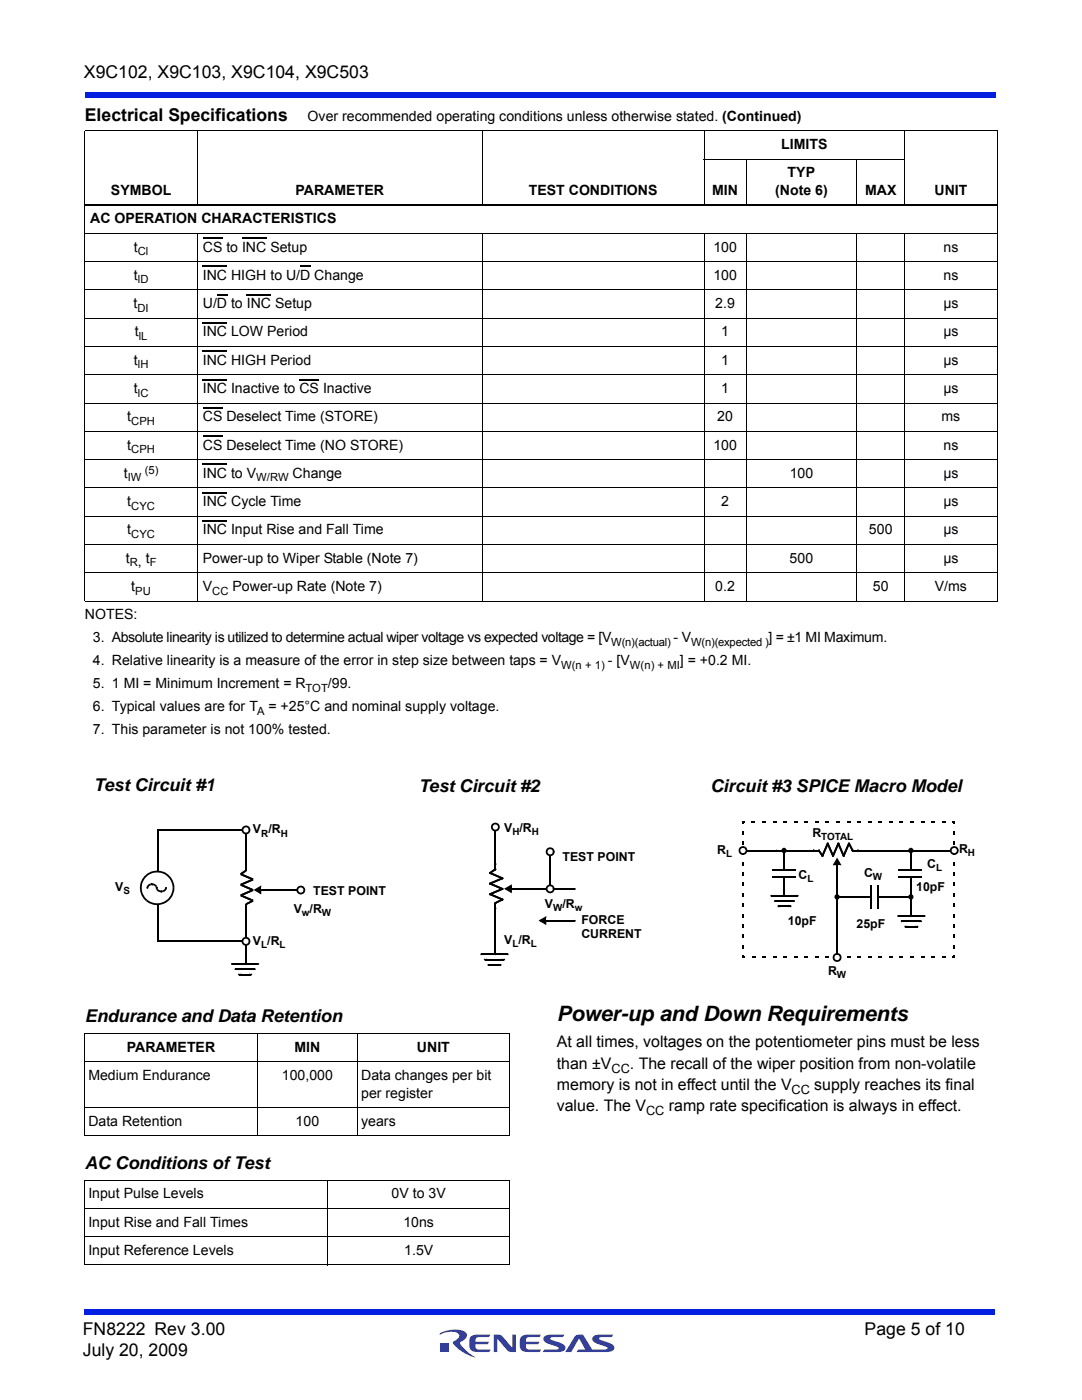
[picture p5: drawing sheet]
<svg xmlns="http://www.w3.org/2000/svg" width="216mm" height="279mm" viewBox="0 0 216 279" stroke-linecap="round" stroke-linejoin="round" font-family="sans-serif">
<g fill="#333f99">
<path d="M98.5 266.3h.7a1.2 1.2 0 0 1 1.1 .5l1.9 2.2v-2.7h.7v3.5h-.7a1.04 1.04 0 0 1-1-.4l-2-2.2v2.6h-.7z"/>
<path d="M93.9 266.8l.8-.4 3.2-.1-.3 .5-2.3 .1a.7 .7 0 0 0-.4 .9h2.7l-.4 .5h-2.3v.4l.2 .5 .2 .1h2.6l-.3 .5h-2.3a1.36 1.36 0 0 1-1.7-1.2l.1-1.5z"/>
<path d="M104 266.8l.8-.4 3.1-.1-.3 .5-2.3 .1a.7 .7 0 0 0-.3 .9h2.7l-.4 .5h-2.3v.4l.1 .5 .3 .1h2.6l-.3 .5h-2.3a1.36 1.36 0 0 1-1.7-1.2l.1-1.5z"/>
<path d="M108.6 266.7l.8-.3 3.2-.1-.3 .5-2.5 .2v.3l.6 .2a3.4 3.4 0 0 1 2.4 1.3 .85 .85 0 0 1-1 1h-3.5l.4-.5h2.1l.6-.1v-.3l-.6-.2a3.4 3.4 0 0 1-2.4-1.3l.1-.5z"/>
<path d="M114.8 266.6a1.8 1.8 0 0 1 1.5-.3l1.9 3h2.3l.7-.1v-.3l-.6-.2a3.4 3.4 0 0 1-2.4-1.3 .85 .85 0 0 1 1-1l3.2-.1-.3 .5-2.5 .2v.3l.6 .2a3.4 3.4 0 0 1 2.4 1.3 .85 .85 0 0 1-1 1h-6.5l.3-.4 1.4-.1-1.2-2.1-1.6 2.6h-1.2z"/>
<path d="M88 268h1.6v1.7h-1.6z"/>
<path d="M87.8 266.1a5.6 5.6 0 0 1 5.1-.2 1.19 1.19 0 0 1-.8 1.8l-.3 .3a6.8 6.8 0 0 0 3 2.9 7.1 7.1 0 0 1-4.4-3l.5-.4a.81 .81 0 0 0 .7-.8 .81 .81 0 0 0-.6-.8 5.3 5.3 0 0 0-3.3 .4z"/>
</g>
<g fill="#001fe0">
<path d="M16.9 261.3h181.7v1h-181.7z"/>
<path d="M16.9 18.4h181.7v1h-181.7z"/>
</g>
<g fill="none" stroke="#000" stroke-width=".21">
<path d="M40.5 47.5h3.9M40.5 53.2h4.8M43.3 58.8h2M48.3 47.5h4.9M49.3 58.8h4.8M59.9 53.2h2M40.5 64.5h4.8M40.5 70.1h4.8M40.5 75.8h4.8M59.8 75.8h3.9M40.5 81.4h3.9M40.5 87h3.9"/>
<path d="M40.5 92.7h4.8M40.5 98.3h4.8M40.5 104h4.8"/>
</g>
<g fill="none" stroke="#000" stroke-width=".2">
<path d="M16.9 26.1h182.1M16.9 26.1v93.8M39.4 26.1v15M96.2 26.1v15M140.4 31.8h40.2M140.5 26.1v15M148.9 31.7v9.4M170.9 31.7v9.4M180.6 26.1v15M199 26.1v93.8M16.9 46.6h182.1M16.9 52.2h182.1"/>
<path d="M16.9 57.8h182.1M39.4 46.5v73.5M96.2 46.5v73.5M140.5 46.5v73.5M148.9 46.5v73.5M170.9 46.5v73.5M180.6 46.5v73.5M16.9 63.5h182.1M16.9 69.2h182.1M16.9 74.8h182.1M16.9 80.4h182.1M16.9 86.1h182.1"/>
<path d="M16.9 91.7h182.1M16.9 97.4h182.1M16.9 103h182.1M16.9 108.6h182.1M16.9 114.3h182.1M16.9 120h182.1"/>
</g>
<path d="M16.9 40.9h182.1" fill="none" stroke="#000" stroke-width=".36"/>
<path d="M48.9 173h.4v7.8h-.4z" fill="#fff"/>
<path d="M48.1 174.3l2.5 1-.2 .4-2.4-1.1zM48.1 176.4l2.5 1.1-.2 .3-2.4-1.1zM48.1 178.5l2.5 1.1-.2 .3-2.4-1zM48.9 172.7h.4v1h-.4zM47.9 174.3l1.1-.7 .2 .3-1.1 .7zM48 176.4l2.4-1.1 .2 .4-2.5 1zM48 178.5l2.4-1 .2 .3-2.5 1.1zM49 180.3l1.4-.7 .2 .3-1.4 .7zM51.8 177h.3v.6h-.3zM50.6 177.6l1.5-.9-.1 .5-.9 .6-.2-.3 1.1 .5-.1 .4-.1-.8h.3v.9zM48.9 180.4h.4v1.1h-.4z" fill="#000"/>
<path d="M49.1 172.7v-7.1h-17.7v8.1M52.1 177.6h7.9M31.4 180.4v7.5h17.7M49.1 181.5v10.9" fill="none" stroke="#000" stroke-width=".36"/>
<path d="M51 177.6l1-.6v1.2z" fill="#000"/>
<circle cx="49.1" cy="187.9" r=".71" fill="#fff"/>
<path d="M48.6 187.1a.89 .89 0 0 1 1.4 .7l-.4 .1-.1-.4-.5-.2-.4 .3v.4l.2 .3 .4 .1 .3-.2 .1-.4 .4 .1a.89 .89 0 0 1-1.3 .7 .89 .89 0 0 1-.1-1.5zM49.6 187.8l.4 .1z" fill="#000"/>
<circle cx="60" cy="177.6" r=".71" fill="#fff"/>
<path d="M59.3 177.2a.89 .89 0 0 1 1-.4 .89 .89 0 0 1 .6 .8l-.3 .1-.1-.4-.4-.2h-.3l-.3 .4v.4l.5 .3 .4-.2 .2-.4 .3 .1a.89 .89 0 0 1-.9 .8 .89 .89 0 0 1-.9-.9zM60.6 177.6l.3 .1z" fill="#000"/>
<circle cx="49.1" cy="165.6" r=".71" fill="#fff"/>
<g fill="#000">
<path d="M29.5 176.6l.4-.2 .2 .3-.4 .2-.1 .3h-.4zM29.4 179.6l1.3 .6 1 .1 .8-.3 1.2-.8 .5-.8 .2-1.2h.4a3.5 3.5 0 0 1-2 3.1 3.5 3.5 0 0 1-3.6-.4zM29.3 177.1h.2v.3h-.2zM29.9 176.4l.2-.1 .1 .4h-.2zM30.1 176.3h.2v.4h-.2zM30.3 176.3l.7 .2 .4 .4-.3 .1-.3-.2-.5-.1zM30.2 176.4h.3v.2h-.3zM31.1 177.2l.4-.1v.2h-.4zM31.1 177.3h.4v.1l-.3 .1zM31 177l.4-.1v.1l-.3 .1zM31.1 177.1l.3-.1 .1 .2h-.4zM31.1 177.1h.3v.3h-.3z"/>
<path d="M31.1 177h.3v.3h-.3zM31.2 177.5l.3-.1 .2 .2 .5 .1v.4l-.6-.2zM32.1 177.8h.2v.3h-.2zM32.2 177.7h.2v.4h-.2zM32.3 177.7h.2l.1 .3-.2 .1zM33 177h.3v.3h-.3zM33 177.1l.3 .1v.1l-.2 .5-.5 .2-.1-.3 .3-.2zM28.9 174.8a3.4 3.4 0 0 1 3.8-.8 3.4 3.4 0 0 1 2.1 3.2h-.4l-.3-1.5-.6-.7-.7-.5-1.5-.4-1.4 .4-1.1 1-.5 1.1v1.2l.5 1.1 .6 .7-.2 .3a3.5 3.5 0 0 1-.3-5.1zM48.3 165.2a.89 .89 0 0 1 1-.4 .89 .89 0 0 1 .7 .8l-.4 .1-.2-.5-.4-.1-.3 .2-.1 .4 .2 .4 .4 .1 .3-.3 .1-.3 .4 .1a.89 .89 0 0 1-1.2 .8 .89 .89 0 0 1-.5-1.3zM49.6 165.6l.4 .1zM46.1 192.2h.3v.3h-.3zM46.5 192.2h.3v.3h-.3z"/>
<path d="M46.8 193.3h.3v.3h-.3zM47.2 193.3h.3v.3h-.3zM47.5 194.4h.3v.2h-.3zM47.9 194.4h.3v.2h-.3zM49.7 194.4h.2v.2h-.2zM50 194.4h.3v.2h-.3zM50.4 193.3h.2v.3h-.2zM50.7 193.3h.3v.3h-.3zM51.1 192.2h.3v.3h-.3zM51.4 192.2h.3v.3h-.3zM95.9 190.3h.3v.3h-.3zM96.2 190.3h.3v.3h-.3z"/>
<path d="M96.6 191.4h.3v.2h-.3zM96.9 191.4h.3v.2h-.3zM97.3 192.4h.3v.3h-.3zM97.6 192.4h.3v.3h-.3zM98.7 181.1h.3v.3h-.3zM98.7 190.3h.3v.3h-.3zM99.4 192.4h.3v.3h-.3zM99.8 192.4h.2v.3h-.2zM100.1 191.4h.3v.2h-.3zM100.5 191.4h.3v.2h-.3zM100.8 190.3h.3v.3h-.3zM101.2 190.3h.3v.3h-.3z"/>
</g>
<path d="M46.2 192.4h5.3M47 193.4h3.8M47.7 194.5h2.4M96 190.4h5.3M96.7 191.5h3.9M97.4 192.6h2.5M98.8 181.3v9.1" fill="none" stroke="#000" stroke-width=".36"/>
<g fill="#fff">
<path d="M98.7 172.7h.3v.3h-.3z"/>
<path d="M98.7 180.4h.3v.3h-.3z"/>
<path d="M98.7 172.8h.3v7.8h-.3z"/>
</g>
<g fill="#000">
<path d="M97.9 174.1l2.4 1-.1 .4-2.5-1.1zM97.9 176.2l2.4 1-.1 .4-2.5-1.1zM97.9 178.3l2.4 1-.1 .4-2.5-1.1zM97.6 174.1h.3v.3h-.3zM97.6 176.2h.3v.3h-.3zM97.6 178.3h.3v.3h-.3zM98.7 172.4h.3v1.1h-.3zM97.7 174.1l1-.7 .2 .3-1 .7zM98.7 172.3h.3v.3h-.3zM98.7 173.4h.3v.3h-.3zM97.7 176.2l2.5-1.1 .1 .4-2.4 1zM97.7 178.3l2.5-1.1 .1 .4-2.4 1z"/>
<path d="M98.7 180.1l1.5-.7 .1 .3-1.4 .7zM100.1 175.2h.3v.2h-.3zM100.1 177.3h.3v.2h-.3zM100.1 179.4h.3v.3h-.3zM101.8 176.8h.3v.6h-.3zM100.6 177.4l1.5-.9-.1 .5-1 .5-.2-.3 1.2 .6-.1 .3-.1-.7h.3v.9zM102.2 177.3h.3v.2h-.3zM109.6 169.9h.3v.2h-.3zM109.6 177.3h.3v.2h-.3zM114.6 177.3h.3v.2h-.3zM98.7 180.2h.3v1.1h-.3zM98.7 180.1h.3v.3h-.3z"/>
<path d="M98.7 181.1h.3v.3h-.3z"/>
</g>
<path d="M102.1 177.4h12.6M109.8 170v7.4" fill="none" stroke="#000" stroke-width=".36"/>
<path d="M100.9 177.4l1.1-.6v1.2z" fill="#000"/>
<circle cx="109.8" cy="170" r=".7" fill="#fff"/>
<path d="M98.7 164.9h.3v.3h-.3zM98.7 172.3h.3v.3h-.3zM109.1 169.4a.89 .89 0 0 1 1-.3 .89 .89 0 0 1 .6 .9h-.4l-.1-.3-.3-.2h-.4l-.3 .4 .1 .3 .4 .3 .5-.1 .1-.4h.4l-.1 .2a.89 .89 0 0 1-1 .6 .89 .89 0 0 1-.7-1zM110.3 170h.4zM108.6 183.2h.4v.5h-.4zM108.6 183.6h.3v.3h-.3zM107.5 183.7l1.5-.9-.1 .5-1 .6-.2-.3 1.2 .5-.1 .4-.2-.8h.4v.9zM114.6 183.6h.3v.3h-.3z" fill="#000"/>
<path d="M98.8 165v7.4M108.7 183.8h6" fill="none" stroke="#000" stroke-width=".36"/>
<path d="M107.8 183.7l1-.5v1.1z" fill="#000"/>
<circle cx="98.8" cy="165" r=".71" fill="#fff"/>
<path d="M98.1 164.6a.89 .89 0 0 1 1-.4 .89 .89 0 0 1 .6 .8l-.3 .1-.2-.4-.4-.2-.4 .3-.1 .3 .2 .3 .4 .2 .3-.2 .2-.4 .3 .1a.89 .89 0 0 1-.9 .8 .89 .89 0 0 1-.8-.9zM99.4 165l.3 .1z" fill="#000"/>
<circle cx="109.8" cy="177.4" r=".7" fill="#fff"/>
<g fill="#000">
<path d="M109.1 176.8a.89 .89 0 0 1 1-.2 .89 .89 0 0 1 .6 .8h-.4l-.1-.3-.3-.2h-.4l-.3 .4 .1 .3 .4 .3 .5-.1 .1-.4h.4l-.1 .2a.89 .89 0 0 1-1 .7 .89 .89 0 0 1-.7-1.1zM110.3 177.4h.4zM148.1 163.9h.3v.5h-.3zM148.1 178.2h.3v.7h-.3zM148.1 176.2h.3v.7h-.3zM148.1 174.1h.3v.7h-.3zM148.1 172h.3v.7h-.3zM148.1 170h.3v.7h-.3zM148.1 167.9h.3v.7h-.3zM148.1 165.8h.3v.7h-.3zM148.2 163.9h.4v.4h-.4zM150 163.9h.7v.4h-.7z"/>
<path d="M152.1 163.9h.7v.4h-.7zM153.8 178.6h.2v.3h-.2zM154.2 163.9h.7v.4h-.7zM154.1 178.6h.3v.3h-.3zM154.5 179.7h.2v.3h-.2zM154.8 179.7h.3v.3h-.3zM156.3 163.9h.7v.4h-.7zM158 179.7h.3v.3h-.3zM158.4 163.9h.7v.4h-.7zM158.3 179.7h.3v.3h-.3zM158.7 178.6h.3v.3h-.3zM159 178.6h.3v.3h-.3z"/>
<path d="M160.5 163.9h.7v.4h-.7zM162.6 163.9h.7v.4h-.7zM164.8 163.9h.7v.4h-.7zM166.9 163.9h.7v.4h-.7zM169 163.9h.7v.4h-.7zM171.1 163.9h.7v.4h-.7zM171 169.6h.3v.3h-.3zM173.2 163.9h.7v.4h-.7zM175.3 163.9h.7v.4h-.7zM177.4 163.9h.7v.4h-.7zM179.5 163.9h.7v.4h-.7zM181.6 163.9h.7v.4h-.7z"/>
<path d="M183.7 163.9h.7v.4h-.7zM185.8 163.9h.7v.4h-.7zM187.9 163.9h.7v.4h-.7zM189.6 169.6h.2v.3h-.2zM190 163.9h.6v.4h-.6zM190.2 164.1h.4v.3h-.4zM190.2 165.8h.4v.7h-.4zM190.2 167.9h.4v.7h-.4zM190.2 170h.4v.7h-.4zM190.2 172h.4v.7h-.4zM190.2 174.1h.4v.7h-.4zM190.2 176.2h.4v.7h-.4z"/>
<path d="M190.2 178.2h.4v.7h-.4zM148.1 190.8h.5v.4h-.5zM148.1 190.6h.3v.4h-.3zM148.1 188.6h.3v.7h-.3zM148.1 186.5h.3v.7h-.3zM148.1 184.4h.3v.7h-.3zM148.1 182.4h.3v.7h-.3zM148.1 180.3h.3v.7h-.3zM150 190.8h.7v.4h-.7zM152.1 190.8h.7v.4h-.7zM154.2 190.8h.7v.4h-.7zM155.2 180.7h.2v.3h-.2z"/>
<path d="M155.5 180.7h.3v.3h-.3zM156.3 190.8h.7v.4h-.7zM157.3 180.7h.3v.3h-.3zM157.6 180.7h.3v.3h-.3zM158.4 190.8h.7v.4h-.7zM160.5 190.8h.7v.4h-.7zM162.6 190.8h.7v.4h-.7zM164.8 190.8h.7v.4h-.7zM166.9 190.8h.7v.4h-.7zM169 190.8h.7v.4h-.7zM171.1 190.8h.7v.4h-.7zM173.2 190.8h.7v.4h-.7z"/>
<path d="M175.3 190.8h.7v.4h-.7zM177.4 190.8h.7v.4h-.7zM179.5 190.8h.7v.4h-.7zM181.6 190.8h.7v.4h-.7zM183.7 190.8h.7v.4h-.7zM185.8 190.8h.7v.4h-.7zM187.9 190.8h.7v.4h-.7zM190.1 190.8h.3v.4h-.3zM190.2 180.3h.4v.7h-.4zM190.2 182.4h.4v.7h-.4zM190.2 184.4h.4v.7h-.4zM190.2 186.5h.4v.7h-.4z"/>
<path d="M190.2 188.6h.4v.7h-.4zM190.2 190.6h.4v.6h-.4z"/>
</g>
<path d="M153.9 178.8h5.3M154.6 179.8h3.9M171.2 169.7h18.5M155.3 180.9h2.5" fill="none" stroke="#000" stroke-width=".36"/>
<g fill="#fff">
<path d="M162.6 169.6h.3v.3h-.3z"/>
<path d="M170.3 169.6h.3v.3h-.3z"/>
<path d="M162.7 169.6h7.8v.3h-7.8z"/>
</g>
<g fill="#000">
<path d="M148.1 169.6h.3v.3h-.3zM154.8 169.6h.3v.3h-.3zM162.3 169.6h1.1v.3h-1.1zM162.2 169.6h.3v.3h-.3zM163.3 169.8l.3-.1 .7 1-.3 .2zM163.3 169.6h.3v.3h-.3zM165 168.3l.3 .1-1 2.5-.4-.2zM164 170.7h.3v.2h-.3zM165 168.4l.3-.1 1.1 2.4-.3 .2zM165 168.2h.3v.3h-.3zM167.1 168.3l.3 .1-1 2.5-.3-.2zM166.1 170.7h.3v.2h-.3z"/>
<path d="M167.1 168.4l.3-.1 1.1 2.4-.3 .2zM167.2 168.2h.2v.3h-.2zM169.2 168.3l.4 .1-1.1 2.5-.3-.2zM168.2 170.7h.3v.2h-.3zM169.2 168.4l.4-.1 .7 1.4-.3 .1zM169.3 168.2h.2v.3h-.2zM170.1 169.6h1.1v.3h-1.1zM170 169.6h.3v.3h-.3zM171 169.6h.3v.3h-.3z"/>
</g>
<path d="M148.2 169.7h14.1" fill="none" stroke="#000" stroke-width=".36"/>
<circle cx="148.2" cy="169.7" r=".7" fill="#fff"/>
<path d="M148.2 168.8l.1 .4zM147.7 169.1l.5-.3 .1 .4-.4 .2-.2 .4 .3 .4h.5l.3-.5-.2-.3-.4-.2 .1-.4a.89 .89 0 0 1 .8 1 .89 .89 0 0 1-.9 .8 .89 .89 0 0 1-.8-.6 .89 .89 0 0 1 .3-.9z" fill="#000"/>
<circle cx="190.4" cy="169.7" r=".71" fill="#fff"/>
<path d="M190.4 168.8v.4zM189.8 169.1l.6-.3v.4l-.4 .2-.1 .5 .3 .3h.4l.3-.5-.1-.3-.4-.2v-.4a.89 .89 0 0 1 .9 .9 .89 .89 0 0 1-.9 .9 .89 .89 0 0 1-.8-.5 .89 .89 0 0 1 .2-1z" fill="#000"/>
<path d="M156.5 169.7v8.9" fill="none" stroke="#000" stroke-width=".36"/>
<path d="M154 173.4h4.6v1.5h-4.6z" fill="#fff"/>
<path d="M154 173.6h4.7M154 175h4.7M181.8 169.7v13M179.2 182.8h5.3M179.9 183.9h3.9M180.6 184.9h2.5" fill="none" stroke="#000" stroke-width=".36"/>
<path d="M179.1 182.7h.2v.2h-.2zM179.4 182.7h.3v.2h-.3zM179.8 183.7h.2v.3h-.2zM180.1 183.7h.3v.3h-.3zM180.5 184.8h.3v.3h-.3zM180.8 184.8h.3v.3h-.3zM182.6 184.8h.3v.3h-.3zM182.9 184.8h.3v.3h-.3zM183.3 183.7h.3v.3h-.3zM183.7 183.7h.2v.3h-.2zM184 182.7h.3v.2h-.3zM184.4 182.7h.2v.2h-.2z" fill="#000"/>
<path d="M179.3 173.4h4.6v1.5h-4.6z" fill="#fff"/>
<path d="M167 179.1h14.8M167 172.7v18.5M179.3 173.6h4.7M179.3 175h4.7" fill="none" stroke="#000" stroke-width=".36"/>
<path d="M167 171.1l.9 1.6-.5-.1-.5-1 .3-.2-.6 1.2-.3-.2 .7-.1v.4h-.8zM167 172.3h.6v.4h-.6z" fill="#000"/>
<path d="M167 171.5l.6 1h-1.1z" fill="#000"/>
<path d="M173.6 176.8h1.5v4.6h-1.5z" fill="#fff"/>
<path d="M173.7 176.7v4.7M175.1 176.7v4.7" fill="none" stroke="#000" stroke-width=".36"/>
<g fill="#000">
<path d="M156.2 169.5l.3-.1 .2 .2v.4l-.2 .1-.3-.1-.1-.3z" fill-rule="evenodd"/>
<path d="M181.5 169.5l.3-.1 .3 .2-.1 .4-.2 .1-.3-.1-.1-.3z" fill-rule="evenodd"/>
<circle cx="167" cy="179" r=".35"/>
<circle cx="181.7" cy="179" r=".35"/>
</g>
<path d="M156.1 169.3l.3-.1v.4l-.1 .1 .1 .2 .2-.1-.2-.2v-.4l.4 .2a.53 .53 0 0 1-.3 .9l-.4-.2a.5 .5 0 0 1 .1-.8zM156.4 169.2v.4zM167 178.5h.1l-.1 .3h.1zM166.6 178.6l.4-.1 .1 .3-.3 .2v-.1l.3 .3h-.1l.2-.3v.1l-.2-.2 .1-.3a.53 .53 0 0 1 .4 .5 .53 .53 0 0 1-.3 .5h-.4l-.2-.2-.1-.3zM181.7 178.5h.1v.3zM181.4 169.4l.4-.2v.4l-.2 .2 .2 .1 .1-.2-.1-.1v-.4a.53 .53 0 0 1 .5 .7 .53 .53 0 0 1-.9 .3l-.2-.4zM181.8 169.2v.4zM181.4 178.6l.3-.1 .1 .3-.2 .2v-.1l.2 .3 .1-.3v.1l-.2-.2 .1-.3a.52 .52 0 0 1 .5 .5 .52 .52 0 0 1-.5 .5 .52 .52 0 0 1-.5-.4z" fill="#000"/>
<circle cx="167" cy="191.1" r=".71" fill="#fff"/>
<path d="M166.4 190.4l.6-.2v.4l-.4 .1-.1 .5 .3 .4h.5l.3-.4v-.3l-.3-.3h-.3v-.4a.9 .9 0 0 1 .9 1.2 .9 .9 0 0 1-1.4 .4 .9 .9 0 0 1-.1-1.4zM167 190.2v.4z" fill="#000"/>
<g fill="none" stroke="#000" stroke-width=".2">
<path d="M16.9 206.2h84.7M16.9 211.9h84.7M16.9 206.3v20.4h84.7M51.3 206.2v20.5M71.4 206.2v20.5M101.6 206.3v20.4M16.9 221h84.7M16.9 235.5h84.9M16.9 235.6v16.8M65.4 235.5v17M101.7 235.6v16.8M16.9 241.2h84.9"/>
<path d="M16.9 246.8h84.9M16.9 252.5h84.9"/>
</g>
<text font-size="4.2" x="111.1" y="203.8">Power-up and Down Requirements</text>
<g font-size="3.5">
<text x="16.7" y="15.6">X9C102, X9C103, X9C104, X9C503</text>
<text x="16.9" y="24.1">Electrical Specifications</text>
<text x="18.8" y="157.9">Test Circuit #1</text>
<text x="83.6" y="158.1">Test Circuit #2</text>
<text x="141.8" y="158.1">Circuit #3 SPICE Macro Model</text>
<text x="16.9" y="204">Endurance and Data Retention</text>
<text x="16.9" y="233.3">AC Conditions of Test</text>
<text x="16.5" y="266.5">FN8222 Rev 3.00</text>
<text x="172.5" y="266.5">Page 5 of 10</text>
<text x="16.5" y="270.7">July 20, 2009</text>
</g>
<g font-size="3.2">
<text x="111.1" y="209">At all times, voltages on the potentiometer pins must be less</text>
<text x="111.1" y="213.3">than ±V</text>
<text x="125.7" y="213.3">. The recall of the wiper position from non-volatile</text>
<text x="111.1" y="217.5">memory is not in effect until the V</text>
<text x="111.1" y="221.7">value. The V</text>
<text x="133.5" y="221.7">ramp rate specification is always in effect.</text>
<text x="162.5" y="217.5">supply reaches its final</text>
</g>
<g font-size="2.8">
<text x="61.4" y="24.1">Over recommended operating conditions unless otherwise stated. (Continued)</text>
<text x="155.9" y="29.7">LIMITS</text>
<text x="157.2" y="35.4">TYP</text>
<text x="22.1" y="38.9">SYMBOL</text>
<text x="59" y="38.9">PARAMETER</text>
<text x="105.5" y="38.9">TEST CONDITIONS</text>
<text x="142.1" y="38.9">MIN</text>
<text x="154.7" y="38.9">(Note 6)</text>
<text x="172.6" y="38.9">MAX</text>
<text x="186.5" y="38.9">UNIT</text>
<text x="18" y="44.6">AC OPERATION CHARACTERISTICS</text>
<text x="26.7" y="50.2">t</text>
<text x="40.5" y="50.2">CS to INC Setup</text>
<text x="142.3" y="50.2">100</text>
<text x="188.3" y="50.2">ns</text>
<text x="26.7" y="55.9">t</text>
<text x="40.5" y="55.9">INC HIGH to U/D Change</text>
<text x="142.3" y="55.9">100</text>
<text x="188.3" y="55.9">ns</text>
<text x="26.6" y="61.5">t</text>
<text x="40.5" y="61.5">U/D to INC Setup</text>
<text x="142.7" y="61.5">2.9</text>
<text x="188.2" y="61.5">µs</text>
<text x="26.9" y="67.1">t</text>
<text x="40.5" y="67.1">INC LOW Period</text>
<text x="143.9" y="67.1">1</text>
<text x="188.2" y="67.1">µs</text>
<text x="26.7" y="72.8">t</text>
<text x="40.5" y="72.8">INC HIGH Period</text>
<text x="143.9" y="72.8">1</text>
<text x="188.2" y="72.8">µs</text>
<text x="26.7" y="78.4">t</text>
<text x="40.5" y="78.4">INC Inactive to CS Inactive</text>
<text x="143.9" y="78.4">1</text>
<text x="188.2" y="78.4">µs</text>
<text x="25.4" y="89.7">t</text>
<text x="25.4" y="84.1">t</text>
<text x="40.5" y="84.1">CS Deselect Time (STORE)</text>
<text x="40.5" y="89.7">CS Deselect Time (NO STORE)</text>
<text x="142.3" y="89.7">100</text>
<text x="143.1" y="84.1">20</text>
<text x="187.9" y="84.1">ms</text>
<text x="188.3" y="89.7">ns</text>
<text x="24.7" y="95.4">t</text>
<text x="40.5" y="95.4">INC to V</text>
<text x="58.4" y="95.4">Change</text>
<text x="157.6" y="95.4">100</text>
<text x="188.2" y="95.4">µs</text>
<text x="25.4" y="101">t</text>
<text x="40.5" y="101">INC Cycle Time</text>
<text x="143.9" y="101">2</text>
<text x="188.2" y="101">µs</text>
<text x="25.4" y="106.7">t</text>
<text x="40.5" y="106.7">INC Input Rise and Fall Time</text>
<text x="173.4" y="106.7">500</text>
<text x="188.2" y="106.7">µs</text>
<text x="25.1" y="112.3">t</text>
<text x="27.5" y="113">,</text>
<text x="29.1" y="112.3">t</text>
<text x="40.5" y="112.3">Power-up to Wiper Stable (Note 7)</text>
<text x="157.6" y="112.3">500</text>
<text x="188.2" y="112.3">µs</text>
<text x="26.2" y="117.9">t</text>
<text x="40.5" y="117.9">V</text>
<text x="46.4" y="117.9">Power-up Rate (Note 7)</text>
<text x="142.7" y="117.9">0.2</text>
<text x="174.2" y="117.9">50</text>
<text x="186.5" y="117.9">V/ms</text>
<text x="16.9" y="123.6">NOTES:</text>
<text x="18.5" y="128.2">3. Absolute linearity is utilized to determine actual wiper voltage vs expected voltage = [V</text>
<text x="134.4" y="128.2">- V</text>
<text x="153.4" y="128.2">] = ±1 MI Maximum.</text>
<text x="18.5" y="137.4">5. 1 MI = Minimum Increment = R</text>
<text x="18.5" y="132.8">4. Relative linearity is a measure of the error in step size between taps = V</text>
<text x="65.4" y="137.4">/99.</text>
<text x="121.3" y="132.8">- [V</text>
<text x="135.7" y="132.8">] = +0.2 MI.</text>
<text x="18.5" y="141.9">6. Typical values are for T</text>
<text x="53.6" y="141.9">= +25°C and nominal supply voltage.</text>
<text x="18.5" y="146.5">7. This parameter is not 100% tested.</text>
<text x="25.3" y="209.9">PARAMETER</text>
<text x="58.8" y="209.9">MIN</text>
<text x="83.2" y="209.9">UNIT</text>
<text x="17.6" y="215.5">Medium Endurance</text>
<text x="56.3" y="215.5">100,000</text>
<text x="72.1" y="215.5">Data changes per bit</text>
<text x="72.1" y="219.1">per register</text>
<text x="17.6" y="224.7">Data Retention</text>
<text x="59" y="224.7">100</text>
<text x="72.1" y="224.7">years</text>
<text x="17.6" y="239.2">Input Pulse Levels</text>
<text x="78.1" y="239.2">0V to 3V</text>
<text x="17.6" y="244.8">Input Rise and Fall Times</text>
<text x="80.5" y="244.8">10ns</text>
<text x="17.6" y="250.4">Input Reference Levels</text>
<text x="80.7" y="250.4">1.5V</text>
</g>
<g font-size="2.5">
<text x="50.5" y="166.3">V /R</text>
<text x="100.6" y="166.1">V /R</text>
<text x="162.1" y="167">R</text>
<text x="112.2" y="171.7">TEST POINT</text>
<text x="143.1" y="170.4">R</text>
<text x="185" y="173.3">C</text>
<text x="191.4" y="170.3">R</text>
<text x="23" y="177.8">V</text>
<text x="62.5" y="178.7">TEST POINT</text>
<text x="159.3" y="175.4">C</text>
<text x="172.4" y="174.9">C</text>
<text x="182.8" y="177.8">10pF</text>
<text x="58.6" y="182.2">V /R</text>
<text x="108.7" y="181.3">V</text>
<text x="112.2" y="181.3">/R</text>
<text x="116" y="184.4">FORCE</text>
<text x="157.2" y="184.7">10pF</text>
<text x="170.9" y="185.2">25pF</text>
<text x="50.5" y="188.6">V /R</text>
<text x="100.6" y="188.3">V /R</text>
<text x="116" y="187.2">CURRENT</text>
<text x="165.3" y="194.5">R</text>
<text x="122" y="214.1">CC</text>
<text x="157.9" y="218.3">CC</text>
<text x="128.9" y="222.5">CC</text>
</g>
<g font-size="2.2">
<text x="27.5" y="50.9">Cl</text>
<text x="27.5" y="56.6">lD</text>
<text x="27.4" y="62.2">DI</text>
<text x="27.7" y="67.8">lL</text>
<text x="27.5" y="73.5">lH</text>
<text x="27.5" y="79.1">lC</text>
<text x="26.2" y="84.8">CPH</text>
<text x="26.2" y="90.4">CPH</text>
<text x="28.9" y="94.5">(5)</text>
<text x="25.5" y="96.1">IW</text>
<text x="26.2" y="101.7">CYC</text>
<text x="51.1" y="96.1">W/RW</text>
<text x="26.2" y="107.4">CYC</text>
<text x="25.9" y="113">R</text>
<text x="29.9" y="113">F</text>
<text x="27" y="118.7">PU</text>
<text x="42.4" y="118.7">CC</text>
<text x="122" y="128.9">W(n)(actual)</text>
<text x="137.9" y="128.9">W(n)(expected )</text>
<text x="112" y="133.5">W(n + 1)</text>
<text x="125.7" y="133.5">W(n) + MI</text>
<text x="51.3" y="142.6">A</text>
<text x="61" y="138">TOT</text>
</g>
<g font-size="2">
<text x="52.1" y="167">R</text>
<text x="56" y="167">H</text>
<text x="102.2" y="166.7">H</text>
<text x="106.1" y="166.7">H</text>
<text x="163.9" y="167.6">TOTAL</text>
<text x="144.9" y="171">L</text>
<text x="186.8" y="173.9">L</text>
<text x="193.1" y="170.9">H</text>
<text x="24.6" y="178.4">S</text>
<text x="161.1" y="176">L</text>
<text x="174.2" y="175.6">W</text>
<text x="60.2" y="182.8">w</text>
<text x="64.2" y="182.8">W</text>
<text x="110.4" y="181.9">W</text>
<text x="114.7" y="181.9">w</text>
<text x="52.1" y="189.2">L</text>
<text x="55.8" y="189.2">L</text>
<text x="102.2" y="188.9">L</text>
<text x="105.9" y="188.9">L</text>
<text x="167" y="195.2">W</text>
</g>
</svg>
